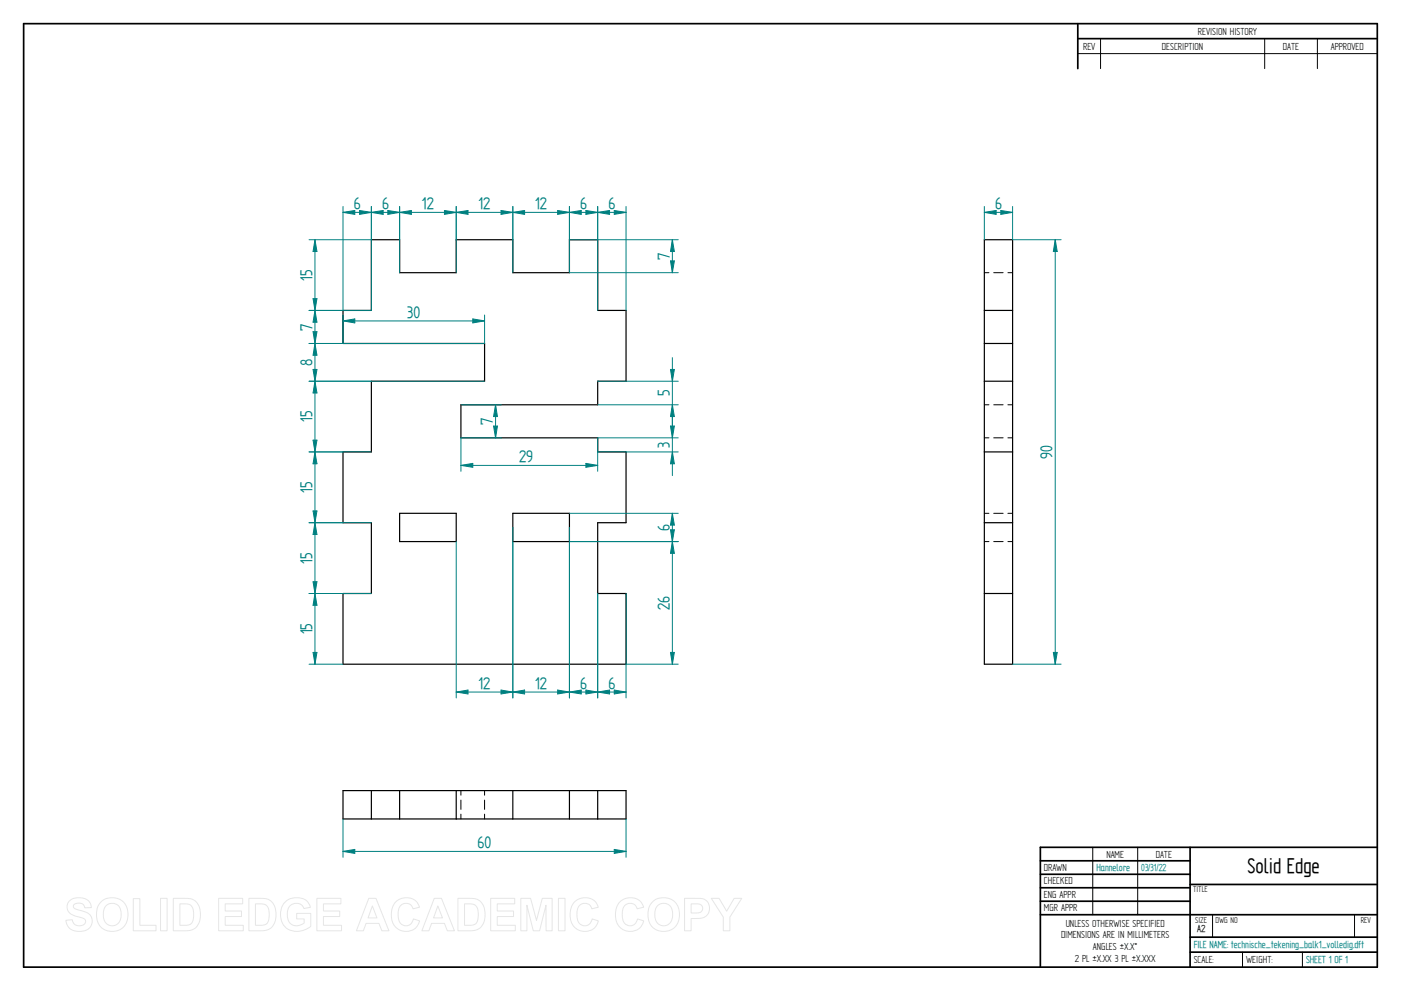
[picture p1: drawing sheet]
<svg xmlns="http://www.w3.org/2000/svg" width="594mm" height="420mm" viewBox="0 0 594 420" stroke-linecap="round" stroke-linejoin="round" font-family="sans-serif">
<g fill="none" stroke="#000" stroke-width=".72">
<path d="M10 10h574v400h-574zM457 10v19.1M457 16.4h127M504.6 359.2v50.8M584 359.2h-142.9v50.8M441.1 365h63.5M441.1 370.7h63.5M441.1 376.4h63.5M504.6 375h79.4M441.1 382.1h63.5M441.1 387.8h142.9M504.6 397.3h79.4"/>
<path d="M504.6 403.7h79.4"/>
</g>
<g fill="none" stroke="#000" stroke-width=".42">
<path d="M466.7 16.4v12.7M536.3 16.4v12.7M558.6 16.4v12.7M457 22.7h127M417.4 115.6h1.9M421.4 115.6h4M427.4 115.6h2M417.4 171.6h1.9M421.4 171.6h4M427.4 171.6h2M417.4 185.6h1.9M421.4 185.6h4"/>
<path d="M427.4 185.6h2M417.4 217.6h1.9M421.4 217.6h4M427.4 217.6h2M417.4 229.6h1.9M421.4 229.6h4M427.4 229.6h2M195.4 335.2v1.9M195.4 339.2v4M205.5 335.2v1.9M205.5 339.2v4M195.4 345.2v2"/>
<path d="M205.5 345.2v2M463.4 359.2v28.6M482.4 359.2v28.6M514.2 387.9v9.4M574.4 387.9v9.4M526.9 403.7v6.3M552.3 403.7v6.3"/>
</g>
<g fill="none" stroke="#000" stroke-width=".51">
<path d="M157.5 101.6h12v14h24v-14h24v14h24v-14h11.9v30h12.1v30h-12.1v10h-58v14h58v6h12.1v30h-12.1v30h12.1v30h-120v-30h12v-30h-12v-30h12v-30h48v-16h-60v-14h12zM417.4 101.6h12v180h-12zM417.4 131.6h12M417.4 145.6h12M417.4 161.6h12M417.4 191.6h12M169.5 217.6h24v12h-24zM217.5 217.6h24v12h-24zM417.4 221.6h12M417.4 251.6h12M145.5 335.2h120v12h-120zM157.5 335.2v12"/>
<path d="M169.5 335.2v12M193.5 335.2v12M217.5 335.2v12M241.5 335.2v12M253.4 335.2v12"/>
</g>
<path d="M131.1 145.6h74.4M132.8 156.6h1.6l-.8 5zM131.1 161.6h74.4" fill="none" stroke="#008080" stroke-width=".42"/>
<path d="M132.8 156.6h1.6l-.8 5z" fill="#008080"/>
<path d="M133.6 145.6l.8 5h-1.6z" fill="none" stroke="#008080" stroke-width=".42"/>
<path d="M133.6 145.6l.8 5h-1.6z" fill="#008080"/>
<path d="M145.5 87.5v44.1M145.5 90l4.9-.8v1.7zM157.5 87.5v44.1M133.6 145.6v16" fill="none" stroke="#008080" stroke-width=".42"/>
<path d="M145.5 90l4.9-.8v1.7z" fill="#008080"/>
<path d="M152.5 89.2l5 .8-5 .9z" fill="none" stroke="#008080" stroke-width=".42"/>
<path d="M152.5 89.2l5 .8-5 .9z" fill="#008080"/>
<path d="M145.5 90h12M217.5 90l5-.8v1.7zM217.5 87.5v28.1M241.5 87.5v28.1" fill="none" stroke="#008080" stroke-width=".42"/>
<path d="M217.5 90l5-.8v1.7z" fill="#008080"/>
<path d="M236.5 89.2l5 .8-5 .9z" fill="none" stroke="#008080" stroke-width=".42"/>
<path d="M236.5 89.2l5 .8-5 .9z" fill="#008080"/>
<path d="M217.5 90h24M241.5 87.5v14.1M248.4 89.2l5 .8-5 .9zM253.4 87.5v14.1" fill="none" stroke="#008080" stroke-width=".42"/>
<path d="M248.4 89.2l5 .8-5 .9z" fill="#008080"/>
<path d="M241.5 90l5-.8v1.7z" fill="none" stroke="#008080" stroke-width=".42"/>
<path d="M241.5 90l5-.8v1.7z" fill="#008080"/>
<path d="M241.5 90h11.9M417.4 90l5-.8v1.7zM417.4 87.5v14.1M429.4 87.5v14.1" fill="none" stroke="#008080" stroke-width=".42"/>
<path d="M417.4 90l5-.8v1.7z" fill="#008080"/>
<path d="M424.4 89.2l5 .8-5 .9z" fill="none" stroke="#008080" stroke-width=".42"/>
<path d="M424.4 89.2l5 .8-5 .9z" fill="#008080"/>
<path d="M417.4 90h12M241.5 217.6h46.1M241.5 229.6h46.1M284.3 224.6h1.7l-.9 5z" fill="none" stroke="#008080" stroke-width=".42"/>
<path d="M284.3 224.6h1.7l-.9 5z" fill="#008080"/>
<path d="M285.1 217.6l.9 5h-1.7z" fill="none" stroke="#008080" stroke-width=".42"/>
<path d="M285.1 217.6l.9 5h-1.7z" fill="#008080"/>
<path d="M429.4 101.6h20.6M447.5 101.6l.8 5h-1.6zM285.1 217.6v12M429.4 281.6h20.6" fill="none" stroke="#008080" stroke-width=".42"/>
<path d="M447.5 101.6l.8 5h-1.6z" fill="#008080"/>
<path d="M446.7 276.6h1.6l-.8 5z" fill="none" stroke="#008080" stroke-width=".42"/>
<path d="M446.7 276.6h1.6l-.8 5z" fill="#008080"/>
<path d="M447.5 101.6v180M145.5 347.2v16.3M265.5 347.2v16.3M145.5 361l4.9-.9v1.7z" fill="none" stroke="#008080" stroke-width=".42"/>
<path d="M145.5 361l4.9-.9v1.7z" fill="#008080"/>
<path d="M260.5 360.1l5 .9-5 .8z" fill="none" stroke="#008080" stroke-width=".42"/>
<path d="M260.5 360.1l5 .9-5 .8z" fill="#008080"/>
<path d="M145.5 133.6v12M200.5 135.2l5 .9-5 .8zM205.5 133.6v12M145.5 361h120" fill="none" stroke="#008080" stroke-width=".42"/>
<path d="M200.5 135.2l5 .9-5 .8z" fill="#008080"/>
<path d="M145.5 136.1l4.9-.9v1.7z" fill="none" stroke="#008080" stroke-width=".42"/>
<path d="M145.5 136.1l4.9-.9v1.7z" fill="#008080"/>
<path d="M131.1 101.6h26.4M131.1 131.6h26.4M132.8 126.6h1.6l-.8 5zM145.5 136.1h60" fill="none" stroke="#008080" stroke-width=".42"/>
<path d="M132.8 126.6h1.6l-.8 5z" fill="#008080"/>
<path d="M133.6 101.6l.8 5h-1.6z" fill="none" stroke="#008080" stroke-width=".42"/>
<path d="M133.6 101.6l.8 5h-1.6z" fill="#008080"/>
<path d="M133.6 101.6v30M131.1 131.6h14.4M133.6 131.6l.8 5h-1.6zM131.1 145.6h14.4" fill="none" stroke="#008080" stroke-width=".42"/>
<path d="M133.6 131.6l.8 5h-1.6z" fill="#008080"/>
<path d="M132.8 140.6h1.6l-.8 5z" fill="none" stroke="#008080" stroke-width=".42"/>
<path d="M132.8 140.6h1.6l-.8 5z" fill="#008080"/>
<path d="M133.6 131.6v14M131.1 161.6h26.4M131.1 191.6h26.4M132.8 186.6h1.6l-.8 5z" fill="none" stroke="#008080" stroke-width=".42"/>
<path d="M132.8 186.6h1.6l-.8 5z" fill="#008080"/>
<path d="M133.6 161.6l.8 5h-1.6z" fill="none" stroke="#008080" stroke-width=".42"/>
<path d="M133.6 161.6l.8 5h-1.6z" fill="#008080"/>
<path d="M133.6 161.6v30M131.1 191.6h14.4M133.6 191.6l.8 5h-1.6zM131.1 221.6h14.4" fill="none" stroke="#008080" stroke-width=".42"/>
<path d="M133.6 191.6l.8 5h-1.6z" fill="#008080"/>
<path d="M132.8 216.6h1.6l-.8 5z" fill="none" stroke="#008080" stroke-width=".42"/>
<path d="M132.8 216.6h1.6l-.8 5z" fill="#008080"/>
<path d="M133.6 191.6v30M131.1 221.6h26.4M131.1 251.6h26.4M132.8 246.6h1.6l-.8 5z" fill="none" stroke="#008080" stroke-width=".42"/>
<path d="M132.8 246.6h1.6l-.8 5z" fill="#008080"/>
<path d="M133.6 221.6l.8 5h-1.6z" fill="none" stroke="#008080" stroke-width=".42"/>
<path d="M133.6 221.6l.8 5h-1.6z" fill="#008080"/>
<path d="M133.6 221.6v30M131.1 251.6h14.4M133.6 251.6l.8 5h-1.6zM131.1 281.6h14.4" fill="none" stroke="#008080" stroke-width=".42"/>
<path d="M133.6 251.6l.8 5h-1.6z" fill="#008080"/>
<path d="M132.8 276.6h1.6l-.8 5z" fill="none" stroke="#008080" stroke-width=".42"/>
<path d="M132.8 276.6h1.6l-.8 5z" fill="#008080"/>
<path d="M193.5 87.5v14.1M212.5 89.2l5 .8-5 .9zM217.5 87.5v14.1M133.6 251.6v30" fill="none" stroke="#008080" stroke-width=".42"/>
<path d="M212.5 89.2l5 .8-5 .9z" fill="#008080"/>
<path d="M193.5 90l5-.8v1.7z" fill="none" stroke="#008080" stroke-width=".42"/>
<path d="M193.5 90l5-.8v1.7z" fill="#008080"/>
<path d="M169.5 87.5v28.1M169.5 90l4.9-.8v1.7zM193.5 87.5v28.1M193.5 90h24" fill="none" stroke="#008080" stroke-width=".42"/>
<path d="M169.5 90l4.9-.8v1.7z" fill="#008080"/>
<path d="M188.5 89.2l5 .8-5 .9z" fill="none" stroke="#008080" stroke-width=".42"/>
<path d="M188.5 89.2l5 .8-5 .9z" fill="#008080"/>
<path d="M169.5 90h24M195.4 185.6v14.2M195.4 197.3l5.1-.8v1.6zM253.4 185.6v14.2" fill="none" stroke="#008080" stroke-width=".42"/>
<path d="M195.4 197.3l5.1-.8v1.6z" fill="#008080"/>
<path d="M248.4 196.5l5 .8-5 .8z" fill="none" stroke="#008080" stroke-width=".42"/>
<path d="M248.4 196.5l5 .8-5 .8z" fill="#008080"/>
<path d="M195.4 197.3h58M253.4 251.6v44.3M265.5 251.6v44.3M253.4 293.4l5.1-.8v1.6z" fill="none" stroke="#008080" stroke-width=".42"/>
<path d="M253.4 293.4l5.1-.8v1.6z" fill="#008080"/>
<path d="M260.5 292.6l5 .8-5 .8z" fill="none" stroke="#008080" stroke-width=".42"/>
<path d="M260.5 292.6l5 .8-5 .8z" fill="#008080"/>
<path d="M217.5 229.6v66.3M241.5 229.6v66.3M217.5 293.4l5-.8v1.6zM253.4 293.4h12.1" fill="none" stroke="#008080" stroke-width=".42"/>
<path d="M217.5 293.4l5-.8v1.6z" fill="#008080"/>
<path d="M236.5 292.6l5 .8-5 .8z" fill="none" stroke="#008080" stroke-width=".42"/>
<path d="M236.5 292.6l5 .8-5 .8z" fill="#008080"/>
<path d="M253.4 185.6h34.2M253.4 191.6h34.2M284.3 180.6h1.7l-.9 5zM217.5 293.4h24" fill="none" stroke="#008080" stroke-width=".42"/>
<path d="M284.3 180.6h1.7l-.9 5z" fill="#008080"/>
<path d="M285.1 191.6l.9 5h-1.7z" fill="none" stroke="#008080" stroke-width=".42"/>
<path d="M285.1 191.6l.9 5h-1.7z" fill="#008080"/>
<path d="M195.4 171.6h17.2M210.1 171.6l.8 5h-1.6zM285.1 175.6v26M195.4 185.6h17.2" fill="none" stroke="#008080" stroke-width=".42"/>
<path d="M210.1 171.6l.8 5h-1.6z" fill="#008080"/>
<path d="M209.3 180.6h1.6l-.8 5z" fill="none" stroke="#008080" stroke-width=".42"/>
<path d="M209.3 180.6h1.6l-.8 5z" fill="#008080"/>
<path d="M284.3 156.6h1.7l-.9 5zM210.1 171.6v14M253.4 161.6h34.2M253.4 171.6h34.2" fill="none" stroke="#008080" stroke-width=".42"/>
<path d="M284.3 156.6h1.7l-.9 5z" fill="#008080"/>
<path d="M285.1 171.6l.9 5h-1.7z" fill="none" stroke="#008080" stroke-width=".42"/>
<path d="M285.1 171.6l.9 5h-1.7z" fill="#008080"/>
<path d="M241.5 115.6h46.1M241.5 101.6h46.1M284.3 110.6h1.7l-.9 5zM285.1 151.6v30" fill="none" stroke="#008080" stroke-width=".42"/>
<path d="M284.3 110.6h1.7l-.9 5z" fill="#008080"/>
<path d="M285.1 101.6l.9 5h-1.7z" fill="none" stroke="#008080" stroke-width=".42"/>
<path d="M285.1 101.6l.9 5h-1.7z" fill="#008080"/>
<path d="M157.5 87.5v14.1M164.5 89.2l5 .8-5 .9zM169.5 87.5v14.1M285.1 101.6v14" fill="none" stroke="#008080" stroke-width=".42"/>
<path d="M164.5 89.2l5 .8-5 .9z" fill="#008080"/>
<path d="M157.5 90l5-.8v1.7z" fill="none" stroke="#008080" stroke-width=".42"/>
<path d="M157.5 90l5-.8v1.7z" fill="#008080"/>
<path d="M157.5 90h12M253.4 87.5v44.1M260.5 89.2l5 .8-5 .9zM265.5 87.5v44.1" fill="none" stroke="#008080" stroke-width=".42"/>
<path d="M260.5 89.2l5 .8-5 .9z" fill="#008080"/>
<path d="M253.4 90l5.1-.8v1.7z" fill="none" stroke="#008080" stroke-width=".42"/>
<path d="M253.4 90l5.1-.8v1.7z" fill="#008080"/>
<path d="M253.4 90h12.1M241.5 229.6h46.1M285.1 229.6l.9 5h-1.7zM265.5 281.6h22.1" fill="none" stroke="#008080" stroke-width=".42"/>
<path d="M285.1 229.6l.9 5h-1.7z" fill="#008080"/>
<path d="M284.3 276.6h1.7l-.9 5z" fill="none" stroke="#008080" stroke-width=".42"/>
<path d="M284.3 276.6h1.7l-.9 5z" fill="#008080"/>
<path d="M241.5 223.6v72.3M285.1 229.6v52M253.4 251.6v44.3M241.5 293.4l5-.8v1.6z" fill="none" stroke="#008080" stroke-width=".42"/>
<path d="M241.5 293.4l5-.8v1.6z" fill="#008080"/>
<path d="M248.4 292.6l5 .8-5 .8z" fill="none" stroke="#008080" stroke-width=".42"/>
<path d="M248.4 292.6l5 .8-5 .8z" fill="#008080"/>
<path d="M193.5 229.6v66.3M217.5 223.6v72.3M193.5 293.4l5-.8v1.6zM241.5 293.4h11.9" fill="none" stroke="#008080" stroke-width=".42"/>
<path d="M193.5 293.4l5-.8v1.6z" fill="#008080"/>
<path d="M212.5 292.6l5 .8-5 .8z" fill="none" stroke="#008080" stroke-width=".42"/>
<path d="M212.5 292.6l5 .8-5 .8z" fill="#008080"/>
<path d="M193.5 293.4h24" fill="none" stroke="#008080" stroke-width=".42"/>
<g fill="none" stroke="#e6e6e6" stroke-width=".42">
<path d="M29.6 381.8a6.5 6.5 0 0 1 8.5 .8l.6 2.2-2.8 .1a2.7 2.7 0 0 0-2.1-2 2.7 2.7 0 0 0-2.7 1.1 1.87 1.87 0 0 0 2.2 1.8l1.4 .4a4.4 4.4 0 0 1 4 6.2 6.4 6.4 0 0 1-9.1 1.3l-1.2-1.8-.5-1.7 2.7-.3a2.94 2.94 0 0 0 2.6 2.6 2.94 2.94 0 0 0 3.1-1.9 2.67 2.67 0 0 0-2.9-1.8 4.9 4.9 0 0 1-5-4.3l.4-1.6zM43.1 382.1a6.9 6.9 0 0 1 8.2-.5 6.9 6.9 0 0 1 2.8 7.7 6.7 6.7 0 0 1-8 5.5 6.7 6.7 0 0 1-5.1-8.3 6.4 6.4 0 0 1 2.1-4.4zM44.8 384.2a3.9 3.9 0 0 1 4.6-.8 3.9 3.9 0 0 1 2 4.3 3.8 3.8 0 0 1-1.9 4.3 3.8 3.8 0 0 1-4.6-.7 6.6 6.6 0 0 1-.1-7.1zM56.5 381h2.8v11.3h6.9v2.3h-9.7zM68.1 380.9h2.8v13.7h-2.8zM73.5 380.9h5a5.9 5.9 0 0 1 6.5 7 5.9 5.9 0 0 1-6.3 6.7h-5.2zM76.3 383.2h1.8a3.4 3.4 0 0 1 4 3.9v1.2a3.2 3.2 0 0 1-3.8 4h-2zM92.7 380.9h10.2v2.3h-7.4v3h6.9v2.4h-6.9v3.7h7.7v2.3h-10.5zM105.5 380.9h5.1a5.9 5.9 0 0 1 6.4 7 5.9 5.9 0 0 1-6.3 6.7h-5.2zM108.3 383.2h1.9a3.4 3.4 0 0 1 4 3.9v1.2a3.2 3.2 0 0 1-3.8 4h-2.1zM120.9 382.4a7.3 7.3 0 0 1 9.7 .1l1 2.2-2.7 .5a3.7 3.7 0 0 0-4.6-2 3.7 3.7 0 0 0-2.5 4.4 4.2 4.2 0 0 0 2.2 4.5 4.2 4.2 0 0 0 5-.8v-1.7h-3.2v-2.3h6v5.4a8.1 8.1 0 0 1-11.8-.8 8.3 8.3 0 0 1 .9-9.5zM134.4 380.9h10.2v2.3h-7.4v3h6.9v2.4h-6.9v3.7h7.6v2.3h-10.4z"/>
<path d="M156.4 380.9h3l5.5 13.7h-3l-1.2-3.1h-5.5l-1.1 3.1h-3zM157.9 384.1l1.9 5.1h-3.7zM167.7 382.5a6 6 0 0 1 10.2 2.1l-2.8 .7a3.2 3.2 0 0 0-3.9-2.2 3.2 3.2 0 0 0-2.4 3.8 4.6 4.6 0 0 0 2.5 5.5 3.2 3.2 0 0 0 4-2.8l2.6 .8a6.1 6.1 0 0 1-7.2 4.3 6.1 6.1 0 0 1-4.8-6.8 7.7 7.7 0 0 1 1.8-5.4zM184.1 380.9h3.1l5.5 13.7h-3l-1.2-3.1h-5.5l-1.1 3.1h-3zM185.7 384.1l1.9 5.1h-3.8zM194.2 380.9h5a5.9 5.9 0 0 1 6.5 7 5.9 5.9 0 0 1-6.3 6.7h-5.2zM197 383.2h1.8a3.4 3.4 0 0 1 4 3.9v1.2a3.2 3.2 0 0 1-3.8 4h-2zM208.1 380.9h10.2v2.3h-7.4v3h6.9v2.4h-6.9v3.7h7.6v2.3h-10.4zM220.8 380.9h4.2l2.5 9.3 2.4-9.3h4.2v13.7h-2.5l-.1-10.8-2.7 10.8h-2.7l-2.7-10.8v10.8h-2.6zM236.8 380.9h2.8v13.7h-2.8zM243.5 382.5a6 6 0 0 1 10.2 2.1l-2.8 .7a3.2 3.2 0 0 0-3.8-2.2 3.2 3.2 0 0 0-2.4 3.8 4.6 4.6 0 0 0 2.4 5.5 3.2 3.2 0 0 0 4-2.8l2.6 .8a6.1 6.1 0 0 1-7.2 4.3 6.1 6.1 0 0 1-4.7-6.8 7.7 7.7 0 0 1 1.7-5.4zM262.7 382.5a6 6 0 0 1 10.2 2.1l-2.7 .7a3.2 3.2 0 0 0-3.9-2.2 3.2 3.2 0 0 0-2.4 3.8 4.6 4.6 0 0 0 2.4 5.5 3.2 3.2 0 0 0 4-2.8l2.7 .8a6.1 6.1 0 0 1-7.2 4.3 6.1 6.1 0 0 1-4.8-6.8 7.7 7.7 0 0 1 1.7-5.4z"/>
<path d="M277 382.1a6.9 6.9 0 0 1 8.2-.5 6.9 6.9 0 0 1 2.8 7.7 6.7 6.7 0 0 1-8.1 5.5 6.7 6.7 0 0 1-5.1-8.3 6.4 6.4 0 0 1 2.2-4.4zM278.7 384.2a3.9 3.9 0 0 1 4.6-.8 3.9 3.9 0 0 1 1.9 4.3 3.8 3.8 0 0 1-1.8 4.3 3.8 3.8 0 0 1-4.7-.7 6.6 6.6 0 0 1 0-7.1zM290.3 380.9h5.2a4.4 4.4 0 0 1 5.4 4.3 4.4 4.4 0 0 1-5.4 4.2h-2.4v5.2h-2.8zM293.1 383.2h1.8a2.1 2.1 0 0 1 2.6 .6 2.1 2.1 0 0 1 0 2.6 3.4 3.4 0 0 1-2.9 .7h-1.5zM301.6 380.9h3.3l3.2 5.4 3.2-5.4h3.2l-5 7.9v5.8h-2.8v-5.8z"/>
</g>
<text font-size="10.1" x="529" y="370.2">Solid Edge</text>
<g font-size="7.9" fill="#008080">
<text x="150" y="88.8">6</text>
<text x="162" y="88.8">6</text>
<text x="178.9" y="88.8">12</text>
<text x="202.9" y="88.8">12</text>
<text x="226.9" y="88.8">12</text>
<text x="246" y="88.8">6</text>
<text x="258" y="88.8">6</text>
<text x="421.9" y="88.8">6</text>
<text x="283.9" y="110.2" transform="rotate(-90 283.9 110.2)">7</text>
<text x="132.3" y="119" transform="rotate(-90 132.3 119)">15</text>
<text x="172.7" y="134.8">30</text>
<text x="132.3" y="140.2" transform="rotate(-90 132.3 140.2)">7</text>
<text x="132.3" y="155.2" transform="rotate(-90 132.3 155.2)">8</text>
<text x="283.9" y="168" transform="rotate(-90 283.9 168)">5</text>
<text x="132.3" y="179" transform="rotate(-90 132.3 179)">15</text>
<text x="208.9" y="180.2" transform="rotate(-90 208.9 180.2)">7</text>
<text x="283.9" y="189.9" transform="rotate(-90 283.9 189.9)">3</text>
<text x="220.1" y="196">29</text>
<text x="446.2" y="194.6" transform="rotate(-90 446.2 194.6)">90</text>
<text x="132.3" y="209" transform="rotate(-90 132.3 209)">15</text>
<text x="283.9" y="225.1" transform="rotate(-90 283.9 225.1)">6</text>
<text x="132.3" y="239" transform="rotate(-90 132.3 239)">15</text>
<text x="283.9" y="258.6" transform="rotate(-90 283.9 258.6)">26</text>
<text x="132.3" y="269" transform="rotate(-90 132.3 269)">15</text>
<text x="202.9" y="292.1">12</text>
<text x="226.9" y="292.1">12</text>
<text x="246" y="292.1">6</text>
<text x="258" y="292.1">6</text>
<text x="202.5" y="359.7">60</text>
</g>
<g font-size="4.9">
<text x="507.9" y="14.7">REVISION HISTORY</text>
<text x="459.3" y="21">REV</text>
<text x="492.7" y="21">DESCRIPTION</text>
<text x="544" y="21">DATE</text>
<text x="564.3" y="21">APPROVED</text>
<text x="469.1" y="363.6">NAME</text>
<text x="490.1" y="363.6">DATE</text>
<text x="442.7" y="369.3">DRAWN</text>
<text x="442.7" y="375">CHECKED</text>
<text x="442.7" y="380.7">ENG APPR</text>
<text x="442.7" y="386.4">MGR APPR</text>
<text x="451.9" y="392.9">UNLESS OTHERWISE SPECIFIED</text>
<text x="449.9" y="397.9">DIMENSIONS ARE IN MILLIMETERS</text>
<text x="455.7" y="407.8">2 PL ±X.XX 3 PL ±X.XXX</text>
<text x="463.5" y="402.9">ANGLES ±X.X°</text>
<text x="506.2" y="408.3">SCALE:</text>
<text x="528.4" y="408.3">WEIGHT:</text>
</g>
<g font-size="4.8" fill="#008080">
<text x="464.9" y="369.3">Hannelore</text>
<text x="483.9" y="369.3">03/31/22</text>
<text x="506.2" y="402">FILE NAME: technische_tekening_balk1_volledig.dft</text>
<text x="553.8" y="408.4">SHEET 1 OF 1</text>
</g>
<text font-size="4.8" x="507.7" y="395.3">A2</text>
<g font-size="4.1">
<text x="505.9" y="378.3">TITLE</text>
<text x="506.9" y="391.1">SIZE</text>
<text x="515.4" y="391.1">DWG NO</text>
<text x="577" y="391.1">REV</text>
</g>
</svg>
